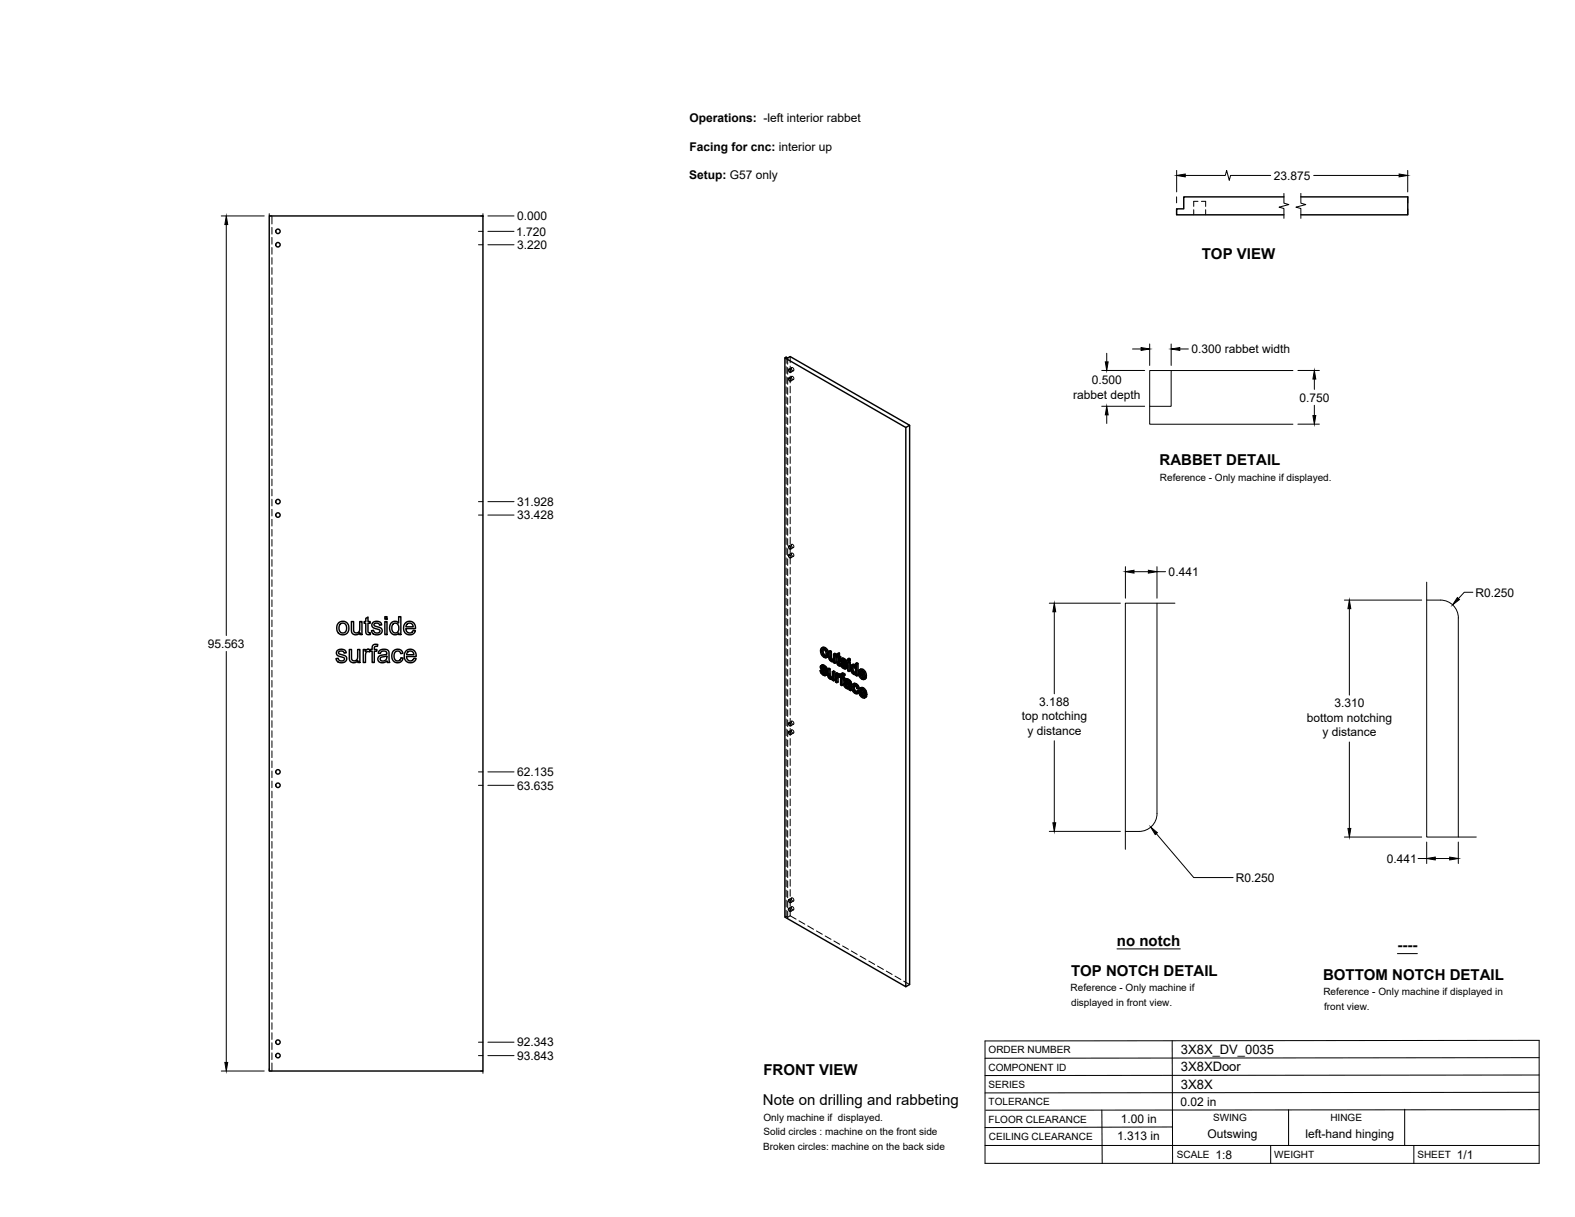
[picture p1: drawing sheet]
<svg xmlns="http://www.w3.org/2000/svg" width="559mm" height="432mm" viewBox="0 0 559 432" stroke-linecap="round" stroke-linejoin="round" font-family="sans-serif">
<!-- layer: Visible -->
<g fill="none" stroke="#000" stroke-width=".51">
<path d="M95.5 76.6h75.8v303.4h-75.8zM455.5 69.9h-35.5v4.2h-2.6v2.1h38.1M461.5 69.9h38v6.3h-38M278.5 127v198.4l42.9 24.7v-198.4M279.8 134.2l.6 .1 .2 .8-.6-.1zM279.8 131.1l.6 .1 .2 .8-.6-.1zM322.7 150.9l-1.3 .8-42.9-24.7 .4-.3 .6 .3 .9-.5 42.3 24.4v198.4l-1.3 .8M279.8 196.9l.6 .2 .2 .7-.6-.1zM279.8 193.8l.6 .1 .2 .8-.6-.1zM129.8 219.4l.8-.5v1.6h.7v.6h-.7v2.9l.2 .5h.5l.1 .6a1.14 1.14 0 0 1-1.3-.1 1.14 1.14 0 0 1-.3-1.2v-2.7h-.6v-.6h.6zM136.5 218.8h.8v.9h-.8zM119.7 230.8l.8-.4a1.7 1.7 0 0 1 2.4 1.2l-.8 .1a.96 .96 0 0 0-1-.8 .96 .96 0 0 0-.9 1l1 .4a1.55 1.55 0 0 1 1.8 1.8 2.03 2.03 0 0 1-2 1.1 2.03 2.03 0 0 1-1.8-1.5l.8-.1a1.08 1.08 0 0 0 1.1 1 1.08 1.08 0 0 0 1-1.1l-.4-.3a2.24 2.24 0 0 1-2.3-1.3z"/>
<path d="M120.2 220.9l.7-.4a2.33 2.33 0 0 1 2.9 2.8 2.33 2.33 0 0 1-3.7 1.3l-.6-1.1a2.71 2.71 0 0 1 .7-2.6zM120.6 221.5l.7-.4a1.73 1.73 0 0 1 1.7 1.8 1.73 1.73 0 0 1-1.7 1.7l-.3-.2a2.24 2.24 0 0 1-.4-2.9zM123.9 230.4h.8v2.6a1.15 1.15 0 0 0 1.2 1.5 1.15 1.15 0 0 0 1-1.6v-2.5h.8v4.7h-.7v-.7a1.65 1.65 0 0 1-2 .7 1.65 1.65 0 0 1-1.1-1.8zM124.7 220.5h.8v2.6a1.15 1.15 0 0 0 1.1 1.5 1.15 1.15 0 0 0 1-1.6v-2.5h.8v4.6h-.7v-.6a1.65 1.65 0 0 1-1.9 .7 1.65 1.65 0 0 1-1.1-1.8zM128.9 230.4h.7v.7a1.11 1.11 0 0 1 1.7-.5l.7-.2v-.4a1.31 1.31 0 0 1 .6-1.3 1.31 1.31 0 0 1 1.4 0l-.1 .6a.74 .74 0 0 0-1.1 .7v.4h.9v.7h-.9v4h-.8v-4h-.7v-.4l-.2 .6a.84 .84 0 0 0-.9-.1 .84 .84 0 0 0-.5 .8v3.1h-.8zM132.3 220.9l.8-.4a1.7 1.7 0 0 1 2.3 1.2l-.7 .1a.96 .96 0 0 0-1-.8 .96 .96 0 0 0-.9 .9l.6 .4a1.95 1.95 0 0 1 2.2 1.3 1.95 1.95 0 0 1-1.8 1.6 1.95 1.95 0 0 1-2-1.4l.7-.2a1.11 1.11 0 0 0 1.2 1 1.11 1.11 0 0 0 1-1l-.4-.3a2.21 2.21 0 0 1-2.4-1.3zM134.5 231a2.2 2.2 0 0 1 3.5 .4l.3 3.7h-.8l-.2-.6a1.76 1.76 0 0 1-1.9 .7 1.76 1.76 0 0 1-1.3-1.6v-.2a1.71 1.71 0 0 1 1.7-1l.4-.1a.72 .72 0 0 0 1-.6 .72 .72 0 0 0-.9-.7l-1 .2-.4 .7-.7-.1zM135 233.4l2.2-.7a1.3 1.3 0 0 1-.6 1.7 1.3 1.3 0 0 1-1.7-.6zM136.5 220.5h.8v4.6h-.8zM138.8 221a1.73 1.73 0 0 1 2.6 .1v-2.3h.8v6.3h-.7v-.5a1.89 1.89 0 0 1-2.3 .4 1.89 1.89 0 0 1-1-2.2zM139.6 231l.1-.1a1.93 1.93 0 0 1 3.2 .9l-.7 .1a1.29 1.29 0 0 0-1.7-.7 1.29 1.29 0 0 0-.7 1.7l.1 .7a1.18 1.18 0 0 0 1.3 .9 1.18 1.18 0 0 0 1-1.1l.8 .1-.3 .9a2.16 2.16 0 0 1-2.9 .4 2.16 2.16 0 0 1-.7-2.9zM139.6 221.3l.2-.1a1.78 1.78 0 0 1 1.8 1.1 1.78 1.78 0 0 1-.7 2.1l-.2 .1a1.78 1.78 0 0 1-1.7-1.2 1.78 1.78 0 0 1 .6-2z"/>
<path d="M143.9 220.9a2.13 2.13 0 0 1 2.5-.2 2.13 2.13 0 0 1 1 2.3h-3.4l.1 .7a1.29 1.29 0 0 0 1.3 .9 1.29 1.29 0 0 0 1.2-.9l.8 .1-.3 .6a2.32 2.32 0 0 1-3.2 .3 2.32 2.32 0 0 1-.4-3.2zM144 231a2.15 2.15 0 0 1 2.6-.4 2.15 2.15 0 0 1 1.1 2.3h-3.5l.2 .7a1.3 1.3 0 0 0 1.2 .9 1.3 1.3 0 0 0 1.2-.9l.8 .1-.3 .6a2.32 2.32 0 0 1-3.2 .3 2.32 2.32 0 0 1-.4-3.2zM144.4 221.4l.7-.3 .8 .1 .5 .5 .2 .7h-2.6zM144.7 231.4l1.2-.4a1.23 1.23 0 0 1 .9 1.3h-2.5zM291 237.9l.7 1.3 .8 .5 .5-.1M291.3 236.2l.6-.3 .8 .3 .8 1.3-.5 .3-.1-.6M291.6 231.2v-.4a.9 .9 0 0 1 1.1-.2 .9 .9 0 0 1 .4 1.1l-.2 1-.5 .1M291.6 237.7l-.6 .2 .4 .2M291.6 238.7l.5 .4 .4-.2M291.7 237.3l1 1 .5-.3M291.8 237.9l-.4 .2 .1 .4 .6-.1M291.8 236.7l-.3 .3 .5-.2"/>
<path d="M291.8 235.9l-.6 .3-.1 .7 1.6 2.1M291.8 232.2l.6 .6 .4-.3M291.9 238l.8 .9M292 236.7l.6 .7M292 236.3l.5 .4 .5-.2M292 236.8l1 1M292 236.8l-.4-.2-.1 .3M292 230.9l-.4 .3v.5l.2 .5 .4-.3M292.1 235.9l-.8 .3M292.1 230.4l.1 1.4 .8 .8M292.1 237l-.4 .3-.2-.3M292.4 230.1l.8 .9 .5-.3"/>
<path d="M292.5 236.1l-.5 .2-.4-.1M292.5 236.7l.4 .5 .4-.2M292.7 239l-.2 .2-.4-.1M292.7 238.3l.3 .4 .5-.3M292.8 229.8l-.4 .3-.9-.2M292.9 237.7l.5 .6 .2 .8-.7 .6M293 238.7l.1 .5 .5-.3M293.1 239.2l-.1 .4 .5-.3M293.2 231l.4 1.3 .4-.3M293.4 233.1a1.6 1.6 0 0 1-2.1-1.3l-.2-1.3 .3-.5 .9-.4 .9 .5 .6 .8 .2 1-.1 1-.7 .4M293.6 232.3l-.2 .8 .5-.2M293.6 237.4l.5 .2 .4-.2"/>
<path d="M294.1 231.1l.4 .3 .5-.3M294.1 237.6v2.2l.5-.2M294.1 239.8l.2 .4 .4-.2M294.5 231.4v2.2l.5-.3M294.5 233.6l.2 .4 .5-.3M294.7 234l.3 .3 .5-.2M295 234.3l.4 .1M295.3 238.3l.5 .3 .4-.3M295.7 234.1l-.7-.5v-2.5l-.5-.2-.4 .2v2.5l.9 1.1h.8M295.7 232.1l.5 .2 .4-.2M295.8 238.6v3l.4-.3v-3l-.4-.2-.5 .2v1.9l-.3 .5 .2-.2M295.8 234.7v.4l.4 .3"/>
<path d="M295.8 234.7l-.2 .1M296.2 232.3v3.1l.4-.3v-3l-.4-.3-.5 .3v1.8l-.3 .5 .2-.1M296.6 233l.3 .2 .2 2.5 .7 .6 .5-.2M296.9 232.4l-.3 .2 .3 .2v-.8l.9-.3v1.1l.5 .2v.4l-.5 .3v-.4M297.3 239.3v-.4l-.4-.2-.5 .3v3l.5 .2M297.3 239.9l-.3 .2-.1 .6 .4-.3M297.3 238.9l-.5 .3-.4-.2M297.4 240l-.1 2-.4 .2v-1.5M297.4 240l.5 .2M297.4 240l-.4 .1M297.4 232v1l.4-.2M297.4 233l.4 .3 .5-.3"/>
<path d="M297.4 239.5l.4 .4M297.6 239.1l-.8 .5v-.4M297.6 235.8h.2M297.8 231.7l-.9 .3M297.8 239.8v.4M297.8 239.9l-.1 .4M297.8 235.8l.1 .5M297.9 239.2l.3 .3M297.9 239.2l-.8 .2M297.9 235.2l-.5 .3v-2.1l.4 .3v1.4l.3 .4M297.9 235.4l-.5 .1M298.1 235.5l.6 1.3 .9 .5 .5-.1"/>
<path d="M298.1 235.5l-.6 .1M298.1 235.5h.1M298.1 235.7l-.3 .1M298.4 233.8l.6-.3 .7 .3 .8 .8 .1 .5-.4 .3-.2-.6M298.4 239.1l.8-.3 .6 .4-.1 .4-.4 .3 .1-.4M298.6 234.5l.4-.2 .7 .9 .5 .2M298.7 235.4l-.6 .1 .4 .2M298.7 236.3l.5 .4 .5-.2M298.8 234.9l1.1 1 .4-.3M298.9 235.5l-.4 .2 .2 .6 .5-.3M298.9 233.5l-.6 .4-.1 .6 1.6 2.1M298.9 234.3l-.3 .4 .5-.3"/>
<path d="M299 238.8l-.7 .3-.1 .9-.4-.2 .4-.3M299 239.2l.4 .3 .4-.3M299 235.6l.8 .9M299.1 234.4l.6 .6M299.1 239.8l.5 .5v.4l-.4 .2v-.4M299.1 234l.6 .4 .4-.3M299.2 233.5l-.7 .3M299.2 236.7l.5 .2M299.3 234.7l-.5 .2-.2-.2M299.3 239.9l-.6-.3v.6l.4-.2M299.4 238.9l-.4 .3-.5-.1M299.6 233.7l-.5 .3-.4-.2"/>
<path d="M299.7 234.4l.3 .4 .5-.2M299.8 236.6l-.1 .2M299.9 235.9l.2 .4 .5-.2M300 235.4l.5 .5 .2 .8-.7 .6M300.1 236.3l.1 .5 .5-.3M300.2 236.8l-.1 .4 .5-.3M300.8 235l.4 .2 .5-.2M300.8 233.8l.4 .3 .5-.3M301.2 234.7l.5 .3v3l-.5 .3v-3.1M301.2 234.7l-.4 .3v3l.4 .3M301.2 234.1v.6l.5-.3v-.6l-.5-.2-.4 .2v.6l.4 .3M302.1 236l.6-.3 .9 .3"/>
<path d="M302.4 236.5l.8 .3 .4 .8-.1 1.1-.3 .3-.3-.2M302.4 238.3l.5 .5 .4-.2M302.5 236.5l-.3 .8M302.6 237l-.4 .3v.5l.2 .5 .5-.3M302.7 235.7l-.4 .3a2.02 2.02 0 0 0 1.2 3.3l.1-.1M302.7 236.5l.1 1.4 .7 .8M302.8 236.1l.5 .4M303.3 235.8l-.5 .3-.5-.1M303.6 239.2v.4l.4 .2M303.6 239.2l-.2 .1M304 235.7v4.1l.4-.2v-4.2l-.4-.2-.4 .2v1.5l-.3-.4 .3-.2M304.4 235.4l-.4 .3-.4-.3"/>
<path d="M305.2 239.9l.6 .6 .4-.2M305.5 238.4l-.5 .2 1.5 .9-.6-1.2a.49 .49 0 0 0-.6-.2 .49 .49 0 0 0-.3 .5M305.5 238.1v.3l.8 .5M305.5 239.4l1 .9M305.7 239.7l-.5 .2-.2-.9 1.9 1.2M305.8 237.8l.8 .9 .5-.3M306.2 237.5l-.4 .3-.9-.1M306.6 238.7l.3 1.3 .5-.2M279.8 259.6l.6 .2 .2 .8-.6-.2zM279.8 256.5l.6 .2 .2 .8-.6-.2zM294.3 240.2l.3 .4 .5-.3M294.6 240.6l.4 .1"/>
<path d="M295.3 240.4l-.7-.7-.1-2.3-.4-.3-.5 .3 .1 2.5 .7 1 .5 .2 .5-.2M295.4 240.9v.5l.4 .2M295.4 240.9l-.2 .1M297.8 240.2l.4 .2v2.6l.5 .2M298.7 240.2l.5 .3 .4-.2M299.1 240.9v2.1l-.4 .2v-2.6l.5 .3M299.7 241.1l.6-.3 .5 .1 1.1 1 .3 2.9-.4 .2-.1-.4M299.9 242.9h.3a.75 .75 0 0 1 .8 .2 .75 .75 0 0 1 .1 .8l-.3 .1 .3-.1M300 243.5l.4 .4 .4-.3M300 242.8l-.2 .3M300.1 242.1l-.7 .5 .2 1 .8 .7h.8l.1 .5 .5 .2M300.2 242.9l-.4 .2 .1 .3 .5-.1"/>
<path d="M300.3 242.9l.3 .6 .5 .3M300.3 241.6l-.4 .3a.79 .79 0 0 1 .9-.1 .79 .79 0 0 1 .4 .9l-1.2-.3M300.3 241.6h.1M300.4 243.9l.4 .1M300.5 242.1l-.8 .3M300.5 240.8l-1 .5-.1 .3 .5 .3M300.6 241.3l.6 .4 .4-.3M301.1 241l-.5 .3-.6-.2M301.2 242.4l-1.1-.3-.5 .3M301.2 241.7l.3 .4 .4-.2M301.5 242.1l.1 .4 .4-.2M301.6 242.5l.1 2.1 .4-.3"/>
<path d="M302.5 242.8l.7-.4 .6 .2 .7 .7 .4 .9-.5 .2-.3-.9M302.6 244l.2 1 .5-.2M302.8 245l.6 .6 .4-.3M303.1 243.8l-.5 .2v-.2a.63 .63 0 0 1 .8-.6 .63 .63 0 0 1 .5 .8l.5 .4M303.1 243.2l.2 1.6 .7 .6M303.2 242.4l-.5 .3a2.16 2.16 0 0 0 1 3.5l.4-.1M303.4 242.9l.7 .6 .4-.2M303.8 242.6l-.4 .3-.7-.2M304 245.2l-.2 .4h-.4M304.7 245.1l-.2-.1-.5 .2 .4 .3M304.7 245.4l-.6 .7 .6-.4M305.4 246.5l.5 .6 .5-.3"/>
<path d="M305.6 244.9l-.4 .3 1.4 .8-.5-1.1a.51 .51 0 0 0-.6-.3 .51 .51 0 0 0-.3 .6M305.7 244.7l-.1 .2 .9 .5M305.7 245.9l.9 1M305.8 240.5l.4 .1M305.8 246.2l-.4 .3-.3-.9 2 1.1M305.9 244.3l.8 .9 .5-.2M305.9 247.1l.4 .1M306.3 244.1l-.4 .2-.9-.1M306.5 240.3l.4 .3 .5-.2M306.5 240.3l-.2 .2M306.6 246.8l.5 .4 .4-.3M306.6 246.8l-.2 .3"/>
<path d="M306.7 245.2l.4 1.4 .4-.3M306.8 240.1l-.3 .2M306.9 240l.5-.1v-.6l-.7-1.4-.9-.6-.9 .4-.4 1.1 .5 1.4 1.2 .9h.3l.4-.5M307 246.7l-.4 .1M307 240.1l.4 .3-.8 .6M307.1 246.6l.4-.1v-.6l-.7-1.5-.9-.5-.9 .3-.3 1.4 .5 1.3 1.1 .8 .6-.2 .2-.3M307.1 246.7l.4 .4-.7 .5M279.8 319.2l.6 .2 .2 .8-.6-.2zM279.8 322.3l.6 .2 .2 .8-.6-.2z"/>
<circle cx="98.6" cy="86.8" r=".79"/>
<circle cx="98.6" cy="82.1" r=".79"/>
<circle cx="98.6" cy="178" r=".79"/>
<circle cx="98.6" cy="182.7" r=".79"/>
<circle cx="98.6" cy="273.9" r=".79"/>
<circle cx="98.6" cy="278.6" r=".79"/>
<circle cx="98.6" cy="369.8" r=".79"/>
<circle cx="98.6" cy="374.5" r=".79"/>
</g>
<!-- layer: Hidden -->
<g fill="none" stroke="#000" stroke-width=".35">
<path d="M96.5 76.6v2.9M423.5 74.4v1.8M425 71.4h-1.5v1.8M426.3 71.4h1.5v1.8M427.8 74.4v1.8M96.5 80.7v2.4M96.5 84.2v2.4M96.5 87.8v2.4M96.5 91.4v2.4M96.5 95v2.3M96.5 98.5v2.4M96.5 102.1v2.4"/>
<path d="M96.5 105.7v2.4M96.5 109.3v2.3M96.5 112.8v2.4M96.5 116.4v2.4M96.5 120v2.3M96.5 123.5v2.4M96.5 127.1v2.4M96.5 130.7v2.4M96.5 134.3v2.3M96.5 137.8v2.4M278.9 126.7v2.2M278.9 130.1v2.4"/>
<path d="M278.9 133.7v2.4M278.9 137.2v2.4M279.5 127v2.2M279.5 130.4v2.4M279.5 134v2.4M279.5 137.5v2.4M280.4 126.5v2.2M280.4 129.9v2.4M280.4 133.5v2.3M280.4 137v2.4M280.8 133.6a.58 .58 0 0 1 .8 .3 .58 .58 0 0 1-.3 .7l-.5-.4zM280.8 130.5a.58 .58 0 0 1 .8 .3 .58 .58 0 0 1-.3 .7l-.5-.5z"/>
<path d="M280.9 133.5l-1 .6M280.9 130.4l-1 .6M281.5 134.6l-1 .6M281.5 131.5l-1 .6M96.5 141.4v2.4M96.5 145v2.4M96.5 148.5v2.4M96.5 152.1v2.4M96.5 155.7v2.4M96.5 159.3v2.3M278.9 140.8v2.4M278.9 144.4v2.4"/>
<path d="M278.9 148v2.3M278.9 151.5v2.4M278.9 155.1v2.4M278.9 158.7v2.4M279.5 141.1v2.4M279.5 144.7v2.4M279.5 148.3v2.3M279.5 151.8v2.4M279.5 155.4v2.4M279.5 159v2.4M280.4 140.6v2.4M280.4 144.2v2.4"/>
<path d="M280.4 147.7v2.4M280.4 151.3v2.4M280.4 154.9v2.4M280.4 158.5v2.3M96.5 162.8v2.4M96.5 166.4v2.4M96.5 170v2.4M96.5 173.5v2.4M96.5 177.1v2.4M278.9 162.2v2.4M278.9 165.8v2.4M278.9 169.4v2.4"/>
<path d="M278.9 173v2.3M278.9 176.5v2.4M279.5 162.6v2.3M279.5 166.1v2.4M279.5 169.7v2.4M279.5 173.3v2.3M279.5 176.8v2.4M280.4 162v2.4M280.4 165.6v2.4M280.4 169.2v2.4M280.4 172.7v2.4M280.4 176.3v2.4"/>
<path d="M280.4 179.9v2.4M96.5 180.7v2.4M96.5 184.3v2.3M96.5 187.8v2.4M96.5 191.4v2.4M96.5 195v2.4M96.5 198.5v2.4M278.9 180.1v2.4M278.9 183.7v2.4M278.9 187.2v2.4M278.9 190.8v2.4M278.9 194.4v2.4"/>
<path d="M278.9 198v2.3M279.5 180.4v2.4M279.5 184v2.4M279.5 187.6v2.3M279.5 191.1v2.4M279.5 194.7v2.4M279.5 198.3v2.3M280.4 183.5v2.3M280.4 187v2.4M280.4 190.6v2.4M280.4 194.2v2.4M280.4 197.7v2.4"/>
<path d="M280.8 196.3a.58 .58 0 0 1 .8 .3 .58 .58 0 0 1-.3 .8l-.5-.5zM280.8 193.2a.58 .58 0 0 1 .8 .3 .58 .58 0 0 1-.3 .7l-.5-.4zM280.9 196.3l-1 .5M280.9 193.1l-1 .6M281.5 197.4l-1 .5M281.5 194.2l-1 .6M96.5 202.1v2.4M96.5 205.7v2.4M96.5 209.3v2.3M96.5 212.8v2.4M96.5 216.4v2.4M96.5 220v2.4"/>
<path d="M278.9 201.5v2.4M278.9 205.1v2.4M278.9 208.7v2.4M278.9 212.2v2.4M278.9 215.8v2.4M278.9 219.4v2.4M279.5 201.8v2.4M279.5 205.4v2.4M279.5 209v2.4M279.5 212.6v2.3M279.5 216.1v2.4M279.5 219.7v2.4"/>
<path d="M280.4 201.3v2.4M280.4 204.9v2.4M280.4 208.5v2.3M280.4 212v2.4M280.4 215.6v2.4M280.4 219.2v2.4M96.5 223.6v2.3M96.5 227.1v2.4M96.5 230.7v2.4M96.5 234.3v2.3M96.5 237.8v2.4M278.9 222.9v2.4"/>
<path d="M278.9 226.5v2.4M278.9 230.1v2.4M278.9 233.7v2.4M278.9 237.2v2.4M279.5 223.3v2.4M279.5 226.8v2.4M279.5 230.4v2.4M279.5 234v2.4M279.5 237.6v2.3M280.4 222.8v2.3M280.4 226.3v2.4M280.4 229.9v2.4"/>
<path d="M280.4 233.5v2.3M280.4 237v2.4M291.4 237.7l.4 .9M291.5 236.4l-.5 .3M291.6 236.1l-.5 .2M291.6 230.7l-.5 .2M291.6 237.7l.3 .3M291.6 236.9l-.5 .2M291.7 236l-.2 .7 .7 .9a1.13 1.13 0 0 1 .9 1.3h-.4l.4-.2M291.8 238.6l.9 .8h.6M291.8 238.6l-.5 .2M291.9 237.8l-.1 .1"/>
<path d="M291.9 237.3l-.5 .3M291.9 232l.9 .9 .9 .1M291.9 232l-.4 .3M291.9 236.6l-.1 .1M292 236.7a.33 .33 0 0 1 .2-.4 .33 .33 0 0 1 .4 .3l.5 .7 .4 .2M292 229.7l-.4 .8 .3 1.5M292 236.4l-.5 .3M292.1 236.4l-.5 .2M292.2 230.2l-.1 .2M292.2 230.2l.8 .2 .5 .9v.9l-.5 .4M292.2 230.2l-.4 .2M292.5 236.5l-.5 .3"/>
<path d="M292.5 239.3l-.4 .2M292.6 237.4l.3 .3M292.8 230.2l-.4 .3M292.8 232.9l-.4 .3M292.9 236.9l-.5 .3M293 239l-.4 .2M293 238.4l-.5 .2M293.1 237.3l-.5 .3M293.1 239.5l-.5 .2M293.3 232.6l-.4 .2M293.3 230.8l-.4 .3M293.4 233.1l-.4 .3"/>
<path d="M293.6 231.8l-.5 .3M294.1 237.1l.2 2.8 .8 .8 .7-.1v.5l.4 .2M294.1 239.5l-.4 .2M294.3 239.9l-.5 .3M294.5 230.9l.2 2.8 .8 .8 .7-.1v.5l.4 .2M294.6 233.2l-.5 .3M294.7 233.7l-.5 .2M295 234.1l-.5 .3M295.4 234.4l-.4 .3M295.8 238.1l-.1 2-.4 .3M295.9 234.2l-.3 .1M296 234.1l-.4 .3"/>
<path d="M296.1 234l-.4 .2M296.2 231.8v1.9l-.2 .4h-.3M296.2 234.9l-.4 .2M296.2 234.4l-.4 .3M296.6 232.6v.4l.5-.3M296.9 238.7v3l.4 .3M297.1 232.3l-.2 .1M297.3 239.4l-.5 .2M297.4 231.8v.7l-.3-.2v.4l.3 .2 .1 2.4 .8 .8-.2-.6M297.4 239.8l-.1 .1M297.4 232.9l-.5 .3M297.4 232.5l-.5 .3"/>
<path d="M297.5 235.3l-.5 .2M297.5 239.2l-.2 .1M297.6 239.7l-.5 .2M297.6 235.6l-.4 .3M297.8 239.7l-.4 .3 .3-.4 .5 .4 .1-.3 .4 .4v2.6l.4 .3M297.8 233.2l-.4 .2M298 235.9l-.4 .3M298.3 233.4l-.5-.2v.5M298.3 239.6l-.5 .3M298.3 239.5h-.1M298.3 239.7l-.5 .2M298.3 235.6l-.2 .1"/>
<path d="M298.3 236.1h.1M298.5 235.3l.4 .9M298.6 234l-.4 .3M298.7 239.7l-.8 .5 .4-.3M298.7 235.4l.3 .2M298.7 234.5l-.4 .2M298.7 233.7l-.5 .3M298.7 239l-.4 .2M298.8 233.6l-.1 .9 1.1 1.1a.55 .55 0 0 1 .4 .4 .55 .55 0 0 1-.2 .6l-.2-.1 .4-.2M298.9 238.8l-.2 .9-.5-.2M298.9 236.2l.8 .7 .8 .1M298.9 236.2l-.5 .3"/>
<path d="M299 235.5h-.1M299 234.9l-.4 .3M299 234.2l-.1 .1M299.1 234.4v-.4h.3l1.2 1.1M299.2 234l-.5 .3M299.2 239.4l-.5 .2M299.5 239.5l-.5 .2M299.6 234.1l-.5 .3M299.7 236.9l-.5 .3M299.7 235l.3 .4M299.7 239.6l-.4-.2-.2 .4M300 234.5l-.4 .3"/>
<path d="M300.1 236.6l-.4 .2 .4-.2M300.1 236l-.4 .2M300.2 235l-.5 .2M300.2 237.1l-.4 .2M301.2 234.7v3l.5 .3M301.2 233.6v.6l.5 .2M301.2 237.7l-.4 .3M301.2 234.2l-.4 .2M302.2 236.8l-.5 .2M302.3 237.7l-.4 .2M302.3 236l-.4 .3M302.5 235.8l-.3 .7v.7a1.59 1.59 0 0 0 1.8 1.8v.4l.4 .2"/>
<path d="M302.7 238.5l-.4 .2M302.8 236.3l-.1 .2M302.8 236.3l.8 .2 .4 .8v1.1l-.5 .3M302.8 236.3l-.3 .2M302.9 236.3l-.5 .2M303.3 239l-.4 .2M303.3 236.3l-.4 .2M303.7 236.2l-.1 .1M303.8 236.9l-.4 .2M303.8 238.6l-.4 .3M304 235.2v1.5l-.4-.7M304 236.7l-.4 .2"/>
<path d="M304 239l-.4 .2 .3-.1M304 237.9l-.4 .2M304 239.4l-.4 .2M305 238.4l-.5 .3M305.3 237.4l-.3 .9 .3 1.5 1 .9 .8 .1M305.3 239.8l-.4 .2M305.4 238.8l-.4 .2M305.5 239.4l-.1-.6 2 1.1M305.7 237.9l-.2 .2M305.7 237.9l.9 .3 .3 1-.6-.3M305.7 237.9l-.5 .2M306.2 237.9l-.4 .3"/>
<path d="M306.7 238.5l-.4 .3M306.9 239.2l-.4 .3M96.5 241.4v2.4M96.5 245v2.4M96.5 248.6v2.3M96.5 252.1v2.4M96.5 255.7v2.4M96.5 259.3v2.3M278.9 240.8v2.4M278.9 244.4v2.4M278.9 248v2.3M278.9 251.5v2.4"/>
<path d="M278.9 255.1v2.4M278.9 258.7v2.3M279.5 241.1v2.4M279.5 244.7v2.4M279.5 248.3v2.4M279.5 251.8v2.4M279.5 255.4v2.4M279.5 259v2.4M280.4 240.6v2.4M280.4 244.2v2.4M280.4 247.8v2.3M280.4 251.3v2.4"/>
<path d="M280.4 254.9v2.4M280.4 258.5v2.3M280.8 259a.56 .56 0 0 1 .8 .3 .56 .56 0 0 1-.3 .8l-.5-.5zM280.8 255.9a.56 .56 0 0 1 .8 .3 .56 .56 0 0 1-.3 .8l-.5-.5zM280.9 259l-1 .6M280.9 255.9l-1 .6M281.5 257l-1 .6M294.6 240.3l-.5 .3M295 240.7l-.5 .2M295.4 240.4l-.2 .1M295.6 240.3l-.5 .3M295.7 240.2l-.4 .3"/>
<path d="M295.8 240.6l-.4 .3 .3-.1M295.8 241.1l-.4 .3M296.9 241.7l-.5 .3M298.7 242.7l-.5 .3M298.7 240.1l-.5 .3M299.1 240.4l-.4 .2M299.6 240.7l-.5-.3v.5M299.8 242.6l-.4 .3M299.9 241.3l-.5 .3M299.9 242.3l-.4 .2M300 242.1l-.2 .6 .3 .8 .7 .6h.9l.1 .4M300.1 243.4l-.5 .2"/>
<path d="M300.1 240.9l-.5 .3M300.1 240.9l-.2 .4 .4 .3a.86 .86 0 0 1 1 0 .86 .86 0 0 1 .3 .9l-.4-.1M300.3 242.9l.2-.3a.78 .78 0 0 1 .9 .2 .78 .78 0 0 1 .1 .9l-.4 .1M300.3 242.9h-.1M300.4 242.6l-.4 .2 .4-.1M300.5 242.6l-.4 .2M300.5 241.3l-.4 .3M300.7 244l-.4 .2M301 241.4l-.4 .3M301.2 244.2l-.4 .2M301.3 243.8l-.2 .1M301.5 241.9l-.4 .2"/>
<path d="M301.6 243.6l-.6 .4M301.6 242.9l-.4 .3M301.6 242.5l-.4 .3M301.6 242.4l-.4 .3M301.7 244.1l-.5 .2M301.8 244.5l.4 .3M301.8 244.5l-.5 .3M302.6 243.5l-.4 .3M302.8 242.8l-.5 .2M303 242.5l-.4 1 .4 1.4 .8 .9 .7 .1M303 244.9l-.5 .2M303.1 243.2a.71 .71 0 0 1 .9-.1 .71 .71 0 0 1 .4 .7l.5 .4"/>
<path d="M303.3 243l-.5 .3M303.8 245.8l-.4 .2M303.8 243.1l-.4 .2M304 245.4h.2M304.2 243.4l-.4 .3M304.2 245.4l-.4 .3M304.4 244l-.4 .3M304.5 245l-.3 .4M304.7 245.1l.2 .2-.2 .4M304.9 245.3l-.2 .1M305.1 245l-.4 .2M305.5 244l-.4 1 .4 1.3 1 1 .7 .1"/>
<path d="M305.5 246.3l-.5 .3M305.6 245.3l-.5 .3M305.7 245.9l-.1-.6 1.9 1.2M305.8 244.4l-.1 .3M305.8 244.4l.8 .3 .5 1.1-.6-.4M305.8 244.4l-.4 .3M306.2 240.7l-.4 .2M306.3 244.5l-.4 .3M306.4 247.2l-.5 .3M306.5 240.3h.1M306.6 246.9h.2M306.7 240.3l-.4 .2 .3-.2"/>
<path d="M306.8 246.9l-.4 .2M306.9 246.9l-.5 .2M306.9 245.1l-.4 .3M306.9 240l-.1 .1M307 240.9l-.5 .2M307 240.1l-.4 .2M307.1 245.8l-.5 .2M307.1 246.6l-.1 .1M307.1 247.4l-.4 .3M307.1 246.7l-.3 .2M96.5 262.8v2.4M96.5 266.4v2.4"/>
<path d="M96.5 270v2.4M96.5 273.6v2.3M96.5 277.1v2.4M278.9 262.3v2.3M278.9 265.8v2.4M278.9 269.4v2.4M278.9 273v2.3M278.9 276.5v2.4M279.5 262.6v2.3M279.5 266.1v2.4M279.5 269.7v2.4M279.5 273.3v2.4"/>
<path d="M279.5 276.8v2.4M280.4 262v2.4M280.4 265.6v2.4M280.4 269.2v2.4M280.4 272.8v2.3M280.4 276.3v2.4M280.4 279.9v2.4M281.5 260.1l-1 .6M96.5 280.7v2.4M96.5 284.3v2.4M96.5 287.8v2.4M96.5 291.4v2.4"/>
<path d="M96.5 295v2.4M96.5 298.6v2.3M278.9 280.1v2.4M278.9 283.7v2.3M278.9 287.3v2.3M278.9 290.8v2.4M278.9 294.4v2.4M278.9 298v2.3M279.5 280.4v2.4M279.5 284v2.4M279.5 287.5v2.4M279.5 291.1v2.4"/>
<path d="M279.5 294.7v2.4M279.5 298.3v2.4M280.4 283.5v2.4M280.4 287v2.4M280.4 290.6v2.4M280.4 294.2v2.4M280.4 297.8v2.3M96.5 302.1v2.4M96.5 305.7v2.4M96.5 309.3v2.4M96.5 312.8v2.4M96.5 316.4v2.4"/>
<path d="M96.5 320v2.4M278.9 301.5v2.4M278.9 305.1v2.4M278.9 308.7v2.4M278.9 312.3v2.3M278.9 315.8v2.4M278.9 319.4v2.4M279.5 301.8v2.4M279.5 305.4v2.4M279.5 309v2.4M279.5 312.5v2.4M279.5 316.1v2.4"/>
<path d="M279.5 319.7v2.4M280.4 301.3v2.4M280.4 304.9v2.4M280.4 308.5v2.4M280.4 312v2.4M280.4 315.6v2.4M280.4 319.2v2.4M280.8 318.6a.56 .56 0 0 1 .8 .4 .56 .56 0 0 1-.3 .7l-.5-.5zM280.9 318.6l-1 .6M281.5 319.7l-1 .6M96.5 323.6v2.3M96.5 327.1v2.4"/>
<path d="M96.5 330.7v2.4M96.5 334.3v2.4M96.5 337.8v2.4M278.9 325.1l.6 .4M278.9 323v2.1M278.9 325.1l-.4 .3M279.5 323.3v2.2M280.4 324.9l-.9 .6M280.4 322.7v2.2M280.4 324.9l2 1.2M280.8 321.8a.58 .58 0 0 1 .8 .3 .58 .58 0 0 1-.3 .7l-.5-.5zM280.9 321.7l-1 .6"/>
<path d="M281.5 322.8l-1 .6M283.5 326.7l2 1.2M286.6 328.5l2 1.2M289.7 330.3l2 1.2M292.8 332.1l2 1.2M295.9 333.9l2 1.1M299 335.6l2 1.2M302 337.4l2.1 1.2M305.2 339.2l2 1.2M96.5 341.4v2.4M96.5 345v2.4M96.5 348.6v2.3"/>
<path d="M96.5 352.1v2.4M96.5 355.7v2.4M96.5 359.3v2.4M308.3 341l2 1.2M311.3 342.8l2.1 1.2M314.5 344.6l2 1.1M317.5 346.3l2.1 1.2M320.6 348.1l2.1 1.2M96.5 362.9v2.3M96.5 366.4v2.4M96.5 370v2.4M96.5 373.6v2.3"/>
<path d="M96.5 377.1v2.9"/>
</g>
<!-- layer: Reference -->
<g fill="none" stroke="#000" stroke-width=".35">
<path d="M95.5 75.8v.8h.8M171.3 75.8v.8h-.8M417.4 69.9v2.1M417.4 74.1v2.1M499.5 69.9v2.1M499.5 74.1v2.1M169.8 82.1h1.5M169.8 86.8h1.5M415.5 131.5v12.7h-7.6M458.7 131.5h-50.8v19h50.8M169.8 178h1.5M169.8 182.8h1.5"/>
<path d="M410.5 214v74.6a6.4 6.4 0 0 1-6.4 6.4h-4.8M416.9 214h-17.6v87.3M506.2 212.9a13 13 0 0 1 7.8 .7 6.3 6.3 0 0 1 3.4 5.7v77.7M506.2 206.6v90.4h17.6M169.8 273.9h1.5M169.8 278.6h1.5M95.5 379.2v.8h.8M169.8 374.5h1.5M169.8 369.8h1.5M170.5 380h.8v.8"/>
</g>
<!-- layer: Hidden Narrow -->
<path d="M292.5 237.9l-.4 .3M294.1 239l-.5 .2M294.5 232.7l-.4 .3M295.8 239.7l-.5 .2M296.2 233.4l-.5 .3M297.4 234.7l-.5 .2M298.7 239.4l-.5 .3M299.1 239.7h.1M299.7 235.6l-.5 .2M300.9 242.7l-.4 .3M301.6 243.1l-.4 .3" fill="none" stroke="#000" stroke-width=".35"/>
<!-- layer: Visible Narrow -->
<path d="M292.5 237.4l-.4 .2M294.5 239l-.4 .3M295 232.8l-.5 .2M297.8 234.9l-.4 .3M299.1 239.7l-.4 .3M299.7 235l-.5 .3M300.8 242.3l-.4 .2M302.1 242.8l-.5 .2M302.1 243.4l-.5 .3" fill="none" stroke="#000" stroke-width=".35"/>
<!-- layer: Titleblock -->
<g fill="none" stroke="#000" stroke-width=".36">
<path d="M349.5 369.3l196.6-.2v43.7h-196.6zM415.9 369.3l.1 43.5M546.1 375.3l-196.6 .2M390.9 393.9l.2 18.9M416 399.9l-66.5 .2M457.2 393.7v12.7M498.4 393.6v12.7M546.1 393.7l-196.3 .2M546.1 387.6l-196.6 .2M546.1 381.4l-196.6 .2M349.5 406.4h196.6M450.8 406.4v6.4"/>
<path d="M501.6 406.4v6.4"/>
</g>
<!-- layer: FD_Dimensions -->
<g fill="none" stroke="#000" stroke-width=".35">
<path d="M78.5 76.6h15.2M80.3 79.7v145.8M173.1 76.6h9.3M417.5 60.5v7.6M420.5 62.3h14.2l.5-1.8 .9 3.5 .5-1.7h14.2M466.1 62.3h30.3M499.4 60.5v7.6M173.1 82.1h9.3M173.1 86.8h9.3M390.9 131.4h15.2M392.7 125.3v3.1M401.8 123.8h3.1"/>
<path d="M407.9 122v7.7M415.5 122v7.7M418.6 123.8h3M460.5 131.4h7.6M466.3 134.5v3.7M390.9 144.1h15.2M392.7 147.2v3M460.5 150.5h7.6M466.3 143.8v3.6M173.1 178h9.3M173.1 182.8h9.3M372.3 214h25.2"/>
<path d="M374.1 217.1v29.1M399.3 201.1v11.1M402.3 202.8h5.1M410.5 201.1v11.1M410.5 202.8h3M477 212.9h27.4M478.7 216v30.6M522.6 210.1h-3.1l-2.1 2.3M80.3 231.1v145.9M173.1 273.9h9.3M173.1 278.6h9.3M374.1 262.8v29.1"/>
<path d="M478.7 263.3v30.6M372.3 295h25.2M410.3 295.8l13.2 15.6h14M477 297h27.4M506.2 298.8v7.6M517.4 298.8v7.6M503.1 304.6h3.1M509.2 304.6h5.1M173.1 369.8h9.3M173.1 374.5h9.3M78.5 380h15.2"/>
</g>
<g fill="#000" stroke="#000" stroke-width=".35">
<path d="M80.3 76.6l.5 3.1h-1zM417.5 62.3l3-.6v1.1zM496.4 61.7l3 .6-3 .5zM392.2 128.4h1l-.5 3zM404.9 123.3l3 .5-3 .5zM415.5 123.8l3.1-.5v1zM466.3 131.4l.5 3.1h-1zM392.7 144.1l.5 3.1h-1zM465.8 147.4h1l-.5 3.1zM374.1 214l.5 3.1h-1.1zM399.3 202.8l3-.5v1zM407.4 202.3l3.1 .5-3.1 .5z"/>
<path d="M478.7 212.9l.6 3.1h-1.1zM517.1 212l.7 .7-2.4 1.9zM373.5 291.9h1.1l-.5 3.1zM408.3 293.5l2.3 1.9-.7 .7zM478.2 293.9h1.1l-.6 3.1zM506.2 304.6l3-.5v1zM514.3 304.1l3.1 .5-3.1 .5zM79.8 377h1l-.5 3z"/>
</g>
<!-- layer: Break Lines -->
<path d="M455.5 68.6v3.5l1.8 .5-3.5 .9 1.7 .5v3.5M461.5 68.6v3.5l1.8 .5-3.5 .9 1.7 .5v3.5" fill="none" stroke="#000" stroke-width=".35"/>
<!-- layer: Notes -->
<path d="M396.3 336.7h22.5M495.8 338.3h7.1" fill="none" stroke="#000" stroke-width=".35"/>
<g font-size="5.3">
<text x="426.4" y="92.1">TOP VIEW</text>
<text x="411.4" y="165.1">RABBET DETAIL</text>
<text x="396.3" y="335.5">no notch</text>
<text x="495.8" y="337.2">----</text>
<text x="380" y="346.1">TOP NOTCH DETAIL</text>
<text x="469.4" y="347.5">BOTTOM NOTCH DETAIL</text>
<text x="270.9" y="381.4">FRONT VIEW</text>
<text x="270.7" y="392.2">Note on drilling and rabbeting</text>
</g>
<g font-size="4.6">
<text x="419" y="373.8">3X8X_DV_0035</text>
<text x="419" y="380.1">3X8XDoor</text>
<text x="419" y="386.2">3X8X</text>
</g>
<g font-size="4.3">
<text x="244.6" y="43.2">Operations: -left interior rabbet</text>
<text x="244.6" y="53.4">Facing for cnc: interior up</text>
<text x="244.5" y="63.6">Setup: G57 only</text>
<text x="452" y="63.7">23.875</text>
<text x="183.2" y="83.6">1.720</text>
<text x="183.5" y="78.1">0.000</text>
<text x="183.5" y="88.3">3.220</text>
<text x="422.7" y="125.3">0.300 rabbet width</text>
<text x="387.3" y="136.4">0.500</text>
<text x="380.7" y="141.5">rabbet depth</text>
<text x="461" y="142.5">0.750</text>
<text x="183.5" y="179.5">31.928</text>
<text x="183.5" y="184.2">33.428</text>
<text x="414.6" y="204.3">0.441</text>
<text x="523.5" y="211.6">R0.250</text>
<text x="73.8" y="229.8">95.563</text>
<text x="368.7" y="250.5">3.188</text>
<text x="473.4" y="251">3.310</text>
<text x="362.6" y="255.6">top notching</text>
<text x="463.6" y="256">bottom notching</text>
<text x="364.5" y="260.7">y distance</text>
<text x="469.2" y="261.1">y distance</text>
<text x="183.5" y="275.4">62.135</text>
<text x="183.5" y="280.1">63.635</text>
<text x="492" y="306.1">0.441</text>
<text x="438.4" y="312.8">R0.250</text>
<text x="183.5" y="371.3">92.343</text>
<text x="183.5" y="376">93.843</text>
<text x="418.8" y="392.4">0.02 in</text>
<text x="397.7" y="398.3">1.00 in</text>
<text x="396.3" y="404.3">1.313 in</text>
<text x="428.4" y="403.6">Outswing</text>
<text x="463.1" y="403.8">left-hand hinging</text>
<text x="431.3" y="411.1">1:8</text>
<text x="516.9" y="411.1">1/1</text>
</g>
<g font-size="3.5">
<text x="411.5" y="170.7">Reference - Only machine if displayed.</text>
<text x="379.9" y="351.7">Reference - Only machine if</text>
<text x="469.5" y="353.1">Reference - Only machine if displayed in</text>
<text x="380" y="356.8">displayed in front view.</text>
<text x="469.8" y="358.2">front view.</text>
<text x="350.8" y="373.6">ORDER NUMBER</text>
<text x="350.8" y="379.9">COMPONENT ID</text>
<text x="350.8" y="386.1">SERIES</text>
<text x="350.8" y="392.2">TOLERANCE</text>
<text x="270.9" y="397.7">Only machine if displayed.</text>
<text x="350.8" y="398.4">FLOOR CLEARANCE</text>
<text x="430.4" y="397.8">SWING</text>
<text x="472" y="397.7">HINGE</text>
<text x="270.8" y="407.9">Broken circles: machine on the back side</text>
<text x="270.9" y="402.8">Solid circles : machine on the front side</text>
<text x="350.8" y="404.4">CEILING CLEARANCE</text>
<text x="417.5" y="410.9">SCALE</text>
<text x="452.1" y="410.9">WEIGHT</text>
<text x="502.9" y="410.9">SHEET</text>
</g>
</svg>
